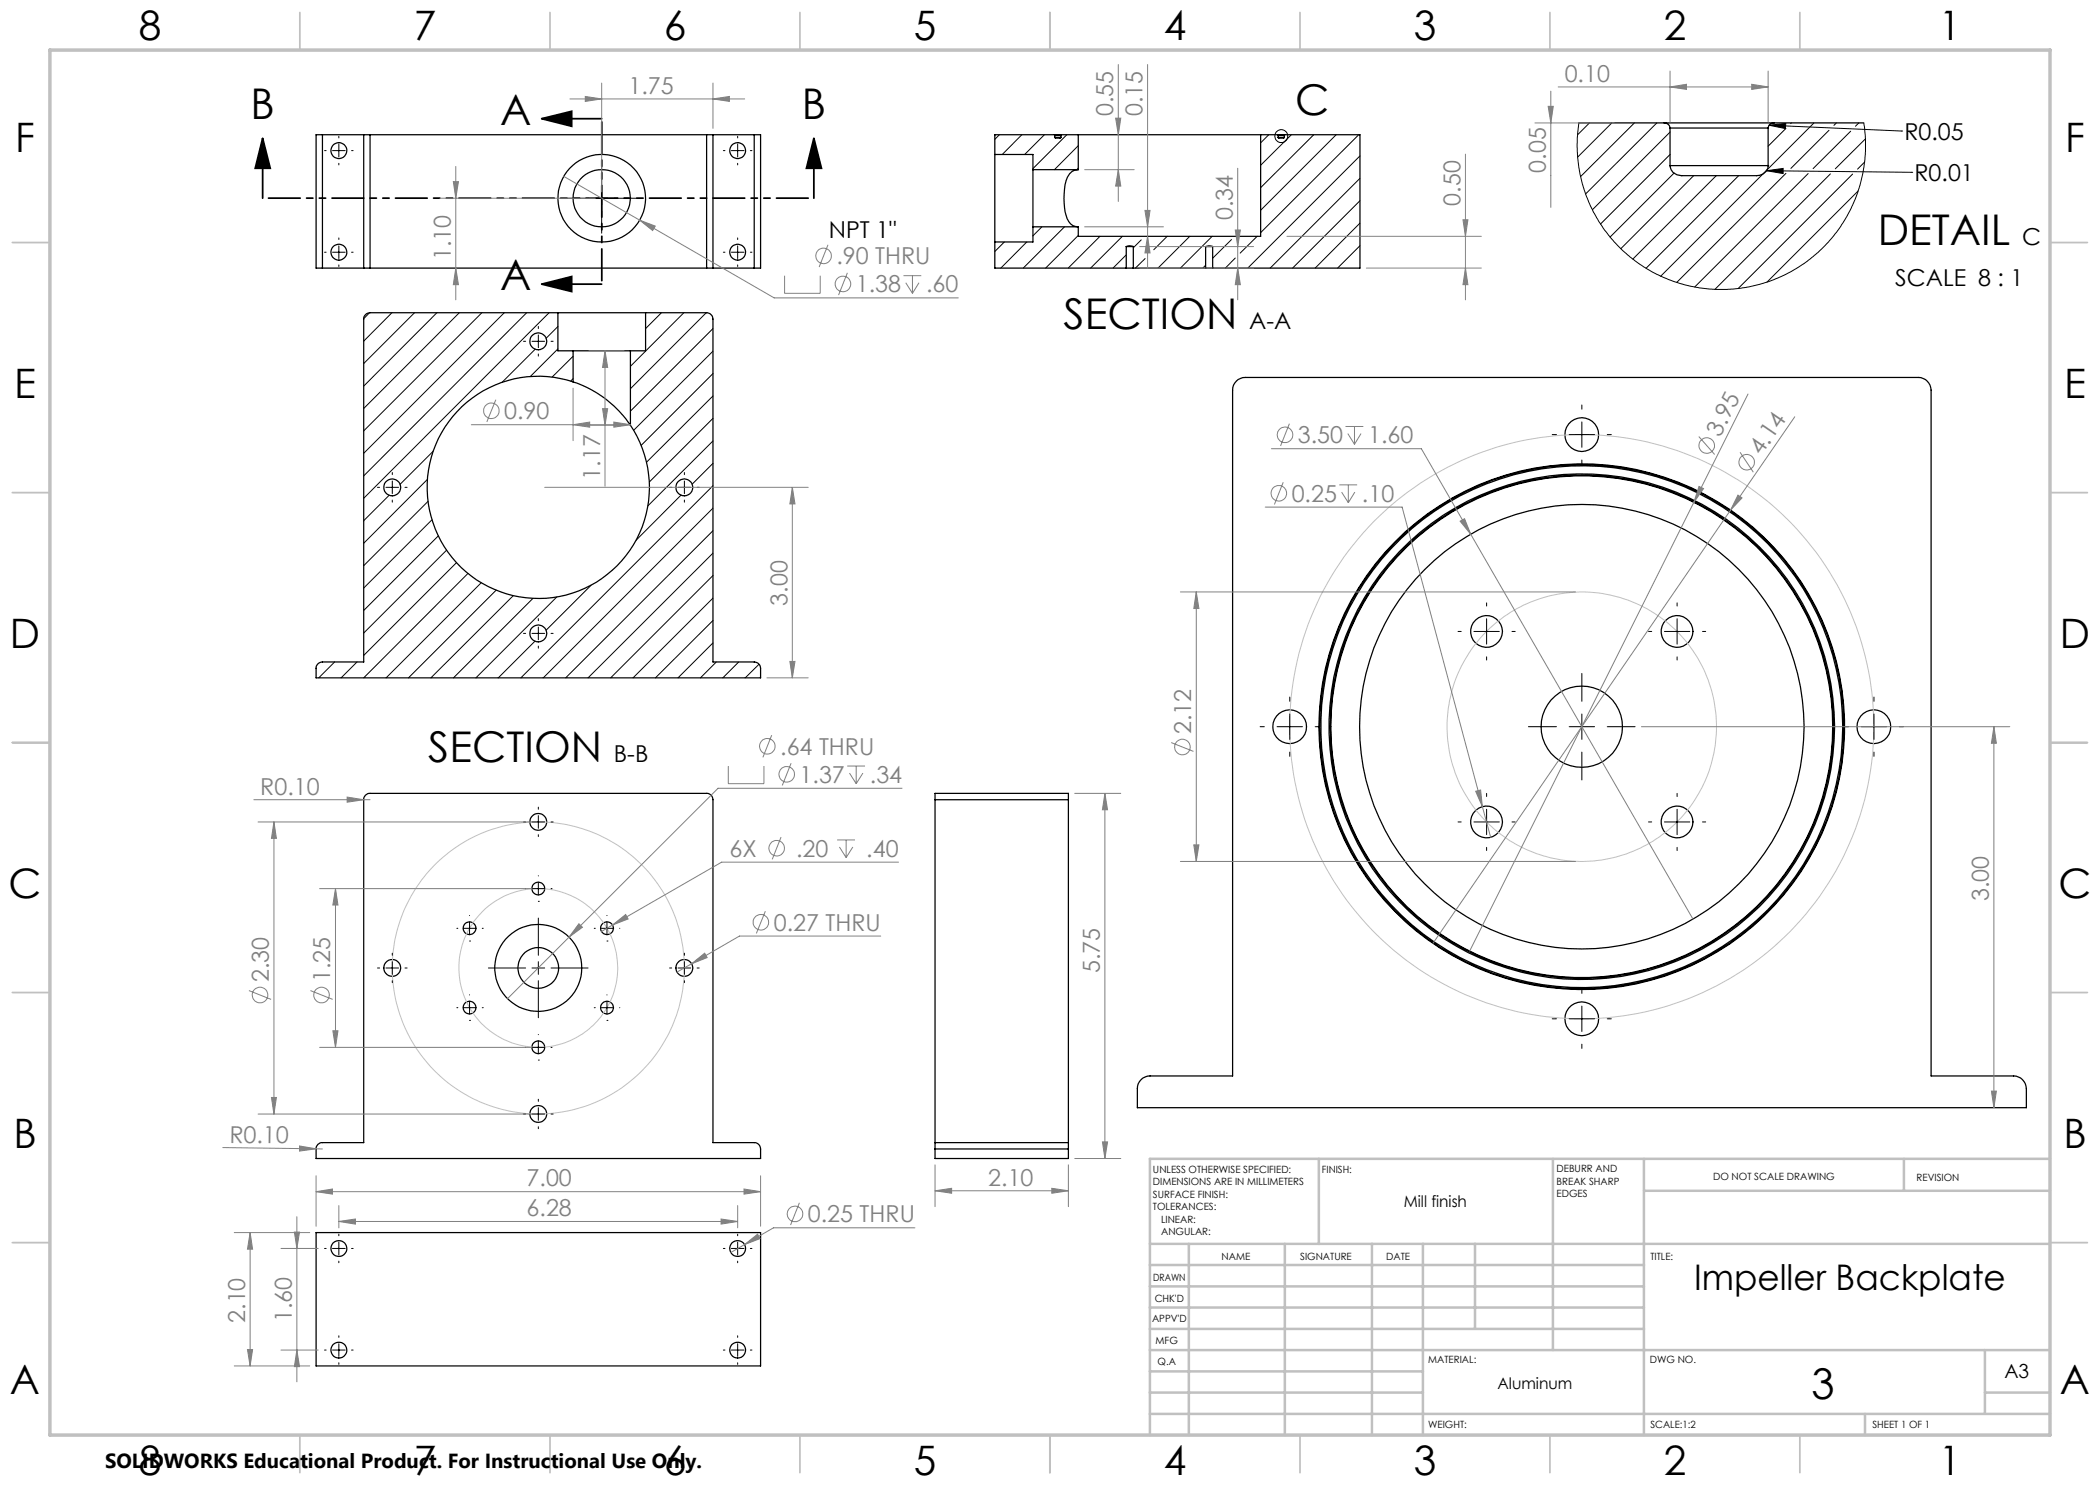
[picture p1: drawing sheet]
<svg xmlns="http://www.w3.org/2000/svg" width="420mm" height="297mm" viewBox="0 0 420 297" stroke-linecap="round" stroke-linejoin="round" font-family="sans-serif">
<g fill="none" stroke="#000" stroke-width=".25">
<path d="M64.5 26.9h-1.3v26.7h1.3M64.5 26.9h8.2M64.5 26.9v26.7M72.7 26.9h1.3M72.7 26.9v26.7M74 26.9v26.7M74 26.9h67.3M141.3 26.9h1.3M141.3 26.9v26.7M142.6 26.9v26.7M142.6 26.9h8.2M150.8 26.9h1.3v26.7h-1.3"/>
<path d="M150.8 26.9v26.7M199 30.9v17.5M199 30.9h7.6v3M206.6 33.9v11.5M206.6 33.9h9.1M210.9 26.9l.1 .1M210.9 26.9h1.4M210.9 26.9h-11.9v4M211 27.5l.1 .1h.9l.2-.1M211 27.5h1.2M211 27h1.2M211 27v.5"/>
<path d="M212.2 27v.5M212.3 26.9l-.1 .1M212.3 26.9h3.4M215.7 33.9a2.5 2.5 0 0 0-2.5 2.2 14.1 14.1 0 0 0 .2 7.6 2.36 2.36 0 0 0 2.3 1.7M215.7 26.9h36.4M215.7 26.9v7M252.1 26.9h3.5M252.1 26.9v20.4h-36.4v-1.9M255.6 26.9v.1M255.6 26.9h1.3M255.6 27.5l.2 .1h.9l.2-.1M255.6 27.5h1.3"/>
<path d="M255.6 27h1.3M255.6 27v.5M256.9 27v.5M256.9 26.9v.1M256.9 26.9h15.1v26.7h-29.5M315.8 24.6h17M332.8 24.6a1.09 1.09 0 0 1 1.2 1M332.8 24.6h22M334 33.1h19.7M334 25.6h19.6M334 25.6v7.5M353.6 25.6v7.5a2.15 2.15 0 0 1-2.3 2h-14.9a2.13 2.13 0 0 1-2.4-2"/>
<path d="M354.8 24.6a1.09 1.09 0 0 0-1.2 1M354.8 24.6h17.9M64.5 53.6h8.2M72.7 53.6h1.3M74 53.6h67.3M141.3 53.6h1.3M142.6 53.6h8.2M199 48.4v5.2h26.2M206.6 45.4h9.1M206.6 45.4v3h-7.6M225.2 49.3l.7-.1 .8 .1M225.2 49.3h1.5"/>
<path d="M225.2 53.6h1.5M225.2 49.3v4.3M226.7 53.6h14.4M226.7 49.3v4.3M241.1 49.3l.7-.1 .7 .1M241.1 49.3h1.4M241.1 53.6h1.4M241.1 49.3v4.3M242.5 49.3v4.3M111.6 62.5h-37.6a1.26 1.26 0 0 0-1.3 1.3v68.6h-8.2a1.26 1.26 0 0 0-1.3 1.3v1.9h88.9v-1.9a1.33 1.33 0 0 0-1.3-1.3h-8.2v-68.6a1.33 1.33 0 0 0-1.3-1.3h-12.2M111.6 62.5h17.5M111.6 62.5v7.7h3"/>
<path d="M114.6 76.4a22.3 22.3 0 0 1 11.5 8.7M114.6 70.2h11.5M114.6 76.4a22.2 22.2 0 0 0-29.2 20.8 22.2 22.2 0 0 0 28.6 21.6 22.2 22.2 0 0 0 12.1-33.7M114.6 70.2v6.2M126.1 70.2v14.9M129.1 62.5v7.7h-3M247.3 76.2a2.71 2.71 0 0 1 1.8-.7h134.6a2.59 2.59 0 0 1 2.5 2.5v137.2h16.5a2.59 2.59 0 0 1 2.6 2.5v3.8h-177.8v-3.8a2.53 2.53 0 0 1 2.5-2.5h16.5v-137.2a2.33 2.33 0 0 1 .8-1.8zM73.1 159l.7-.3h67.5a1.26 1.26 0 0 1 1.3 1.2v68.6h8.2a1.26 1.26 0 0 1 1.3 1.3v1.9h-88.9v-1.9a1.21 1.21 0 0 1 1.3-1.3h8.2v-68.8zM187 159.9v-1.2h26.7v1.2M187 159.9v68.6M187 159.9h26.7M213.7 159.9v68.6"/>
<path d="M187 228.5v1.3M187 229.8v1.9h26.7v-1.9M187 228.5h26.7M187 229.8h26.7M213.7 228.5v1.3M63.2 246.5h88.9v26.7h-88.9z"/>
<circle cx="67.8" cy="30.1" r="1.58"/>
<circle cx="120.3" cy="39.6" r="8.8"/>
<circle cx="120.3" cy="39.6" r="5.7"/>
<circle cx="147.5" cy="30.1" r="1.58"/>
<circle cx="67.8" cy="50.4" r="1.59"/>
<circle cx="147.5" cy="50.4" r="1.59"/>
<circle cx="107.6" cy="68.3" r="1.7"/>
<circle cx="78.4" cy="97.5" r="1.7"/>
<circle cx="136.9" cy="97.5" r="1.7"/>
<circle cx="316.4" cy="86.9" r="3.4"/>
<circle cx="107.6" cy="126.7" r="1.7"/>
<circle cx="297.3" cy="126.3" r="3.2"/>
<circle cx="335.4" cy="126.3" r="3.2"/>
<circle cx="257.9" cy="145.3" r="3.4"/>
<circle cx="316.3" cy="145.3" r="52.6"/>
<circle cx="316.3" cy="145.3" r="50.2"/>
<circle cx="316.3" cy="145.4" r="52.4"/>
<circle cx="316.4" cy="145.3" r="52.2"/>
<circle cx="316.4" cy="145.3" r="8.1"/>
<circle cx="316.4" cy="145.3" r="50.3"/>
<circle cx="316.4" cy="145.3" r="50.6"/>
<circle cx="316.4" cy="145.3" r="44.5"/>
<circle cx="374.8" cy="145.3" r="3.4"/>
<circle cx="107.7" cy="164.4" r="1.68"/>
<circle cx="107.7" cy="177.7" r="1.28"/>
<circle cx="297.3" cy="164.4" r="3.2"/>
<circle cx="335.4" cy="164.4" r="3.2"/>
<circle cx="78.4" cy="193.6" r="1.68"/>
<circle cx="93.9" cy="185.6" r="1.28"/>
<circle cx="107.6" cy="193.6" r="8.7"/>
<circle cx="107.7" cy="193.6" r="4.1"/>
<circle cx="121.4" cy="185.6" r="1.29"/>
<circle cx="136.9" cy="193.6" r="1.68"/>
<circle cx="93.9" cy="201.5" r="1.28"/>
<circle cx="107.7" cy="209.5" r="1.28"/>
<circle cx="121.4" cy="201.5" r="1.29"/>
<circle cx="316.4" cy="203.8" r="3.4"/>
<circle cx="107.7" cy="222.8" r="1.68"/>
<circle cx="67.8" cy="249.7" r="1.58"/>
<circle cx="147.5" cy="249.7" r="1.58"/>
<circle cx="67.8" cy="270" r="1.58"/>
<circle cx="147.5" cy="270" r="1.58"/>
</g>
<g fill="none" stroke="#000" stroke-width=".2">
<path d="M64.9 30.1h.3M66.5 30.1h2.5M67.8 27.3v.3M67.8 28.9v2.5M67.8 32.7v.3M70.3 30.1h.3M113.3 39.6h4.5M119.1 39.6h2.5M120.3 32.7v4.4M120.3 38.4v2.5M122.9 39.6h4.5M144.7 30.1h.3"/>
<path d="M146.3 30.1h2.5M147.5 27.3v.3M147.5 28.9v2.5M147.5 32.7v.3M150.1 30.1h.3M199.9 26.9l-.9 1M204.4 26.9l-4 4M208.9 26.9l-4 4M213.4 26.9l-6.8 6.8M215.7 29.1l-4.8 4.8M215.7 33.6l-.3 .3M253.8 26.9l-1.7 1.7"/>
<path d="M258.3 26.9l-6.2 6.2M262.7 26.9l-10.6 10.6M267.2 26.9l-15.1 15.1M271.7 26.9l-19.6 19.6M272 31.2l-22.4 22.4M272 35.7l-18 17.9M315.8 24.6l-.3 2.9v2.8l.3 3.2 .7 3.3 .8 2.6 1.4 3.1 1.1 1.8 1.9 2.7 1.7 2 2.6 2.4 2.8 2 2.5 1.5 2.3 .9 3.2 1.1 3 .7 3.2 .3 3.6-.1 3.1-.4 3-.7 3-1.1 2.7-1.4 3.1-2 2.1-1.7 2.1-2.1 2.5-3.1 1.2-2.1 1.6-3.3 1-2.9 .8-3.5 .3-2.6v-3.1l-.4-3.2M317.9 24.6l-2.4 2.3M322.4 24.6l-6.9 6.8M326.9 24.6l-10.8 10.7M331.4 24.6l-14.3 14.2M334 26.4l-15.5 15.5"/>
<path d="M334 30.9l-13.9 13.9M334.8 34.6l-12.8 12.8M338.7 35.1l-14.5 14.6M343.3 35.1l-16.7 16.7M347.7 35.1l-18.5 18.6M353.3 34.1l3.3-.4v1zM353.3 34.1l29 .4M353.8 25l3.4-.3-.1 1zM353.8 25l26.5 1.2M357.2 25.7l-3.6 3.5M357.2 34.7l-21.8 21.8M358.3 24.6l-.2 .1"/>
<path d="M361.6 34.7l-22.7 22.7M362.8 24.6l-30.7 30.6M365.8 26.1l-7.6 7.6M366.1 34.8l-23.1 23.1M367.3 24.6l-.5 .5M370.1 26.2l-7.5 7.5M370.5 34.8l-22.9 22.9M371.6 38.2l-18.2 18.2M371.8 24.6l-.7 .7M372.9 32.4l-1.4 1.4M373.1 27.8l-6 6M380.3 26.2h.1"/>
<path d="M382.3 34.5h.1M64.9 50.4h.3M66.5 50.4h2.5M67.8 47.6v.3M67.8 49.2v2.5M67.8 53v.3M70.3 50.4h.3M120.3 42.2v4.4M144.7 50.4h.3M146.3 50.4h2.5M147.5 47.6v.3M147.5 49.2v2.5"/>
<path d="M147.5 53v.3M150.1 50.4h.3M200.9 48.4l-1.9 1.9M205.4 48.4l-5.2 5.2M208.4 45.4l-1.8 1.8M212.9 45.4l-8.3 8.2M215.7 47.1l-6.6 6.5M220 47.3l-6.4 6.3M224.5 47.3l-6.4 6.3M225.2 51l-2.6 2.6M228.2 48l-1.5 1.6M229 51.7l-1.9 1.9"/>
<path d="M233.4 47.3l-2.6 2.6M237.9 47.3l-6.3 6.3M241.1 53.1l-.5 .5M242.4 47.3l-6.3 6.3M246.3 47.9l-3.8 3.7M247.1 51.6l-2 2M251.4 47.3l-3.4 3.3M272 40.1l-13.5 13.5M272 44.6l-9 9M272 49.1l-4.5 4.5M73.9 62.5l-1.2 1.2M78.4 62.5l-5.7 5.7"/>
<path d="M82.9 62.5l-10.2 10.2M87.4 62.5l-14.7 14.7M91.9 62.5l-19.2 19.2M96.4 62.5l-23.7 23.7M100.9 62.5l-28.2 28.2M104.7 68.3h.4M105.3 62.5l-32.6 32.7M106.4 68.3h2.5M107 69.8l-6.6 6.7M107.7 65.3v.4M107.7 67v2.5M107.7 70.8v.4"/>
<path d="M109.8 62.5l-37.1 37.2M110.2 68.3h.4M111.6 65.3l-2.4 2.4M111.6 69.8l-5.6 5.5M114.6 71.3l-4.2 4.1M114.6 75.7l-.5 .5M132.3 62.5l-3.2 3.2M136.8 62.5l-10.7 10.8M141.3 62.5l-15.2 15.2M142.6 65.7l-16.5 16.5M142.6 70.2l-15.9 15.9M142.6 74.7l-14.4 14.4"/>
<path d="M142.6 79.2l-13.3 13.3M75.5 97.5h.4M77.2 97.5h2.5M77.8 99.1l-5.1 5M78.5 94.5v.4M78.5 96.2v2.5M81 97.5h.4M85.5 95.9l-12.8 12.8M86.6 90.2l-6.6 6.7M133.9 97.5h.4M135.6 97.5h2.5M136.2 99l-9 9.1"/>
<path d="M136.9 94.5v.4M136.9 96.2v2.5M139.4 97.5h.4M142.6 83.7l-12.7 12.7M142.6 88.2l-13 13M142.6 92.7l-4.2 4.1M142.6 97.2l-38.4 38.4M310.4 86.9h.9M313.8 86.9h5.1M316.4 81v.8M316.4 84.4v5.1M316.4 92v.8"/>
<path d="M321.5 86.9h.8M78.5 100v.4M85.6 100.3l-12.9 12.8M86.4 104l-13.7 13.6M87.7 107.2l-15 14.9M89.3 110l-16.6 16.6M91.3 112.5l-18.6 18.6M93.6 114.7l-20.9 20.9M96.2 116.6l-19 19M99.2 118l-17.5 17.6M102.7 119.1l-16.5 16.5M106.6 119.7l-15.9 15.9"/>
<path d="M111.4 119.4l-16.2 16.2M118.2 117l-9 9M136.9 100v.4M142.6 101.6l-33.9 34M142.6 106.1l-29.5 29.5M142.6 110.6l-25 25M142.6 115.1l-20.5 20.5M142.6 119.6l-16 16M66.9 132.4l-3.2 3.2M71.4 132.4l-3.2 3.2M104.7 126.7h.4M106.4 126.7h2.5"/>
<path d="M107 128.2l-7.3 7.4M107.7 123.7v.4M107.7 125.4v2.5M107.7 129.2v.4M110.2 126.7h.4M142.6 124.1l-11.5 11.5M142.6 128.6l-7 7M143.3 132.4l-3.2 3.2M147.7 132.4l-3.1 3.2M151.8 132.9l-2.8 2.7M258 139.4v.9M291.6 126.3h.6"/>
<path d="M294.8 126.3h5.1M297.3 120.6v.6M297.3 123.8v5M297.3 131.4v.6M302.4 126.3h.6M316.4 134.7v5.6M329.7 126.3h.6M332.9 126.3h5.1M335.4 120.6v.6M335.4 123.8v5M335.4 131.4v.6M340.5 126.3h.6"/>
<path d="M374.8 139.4v.9M252 145.3h.9M255.4 145.3h5.1M258 142.8v5.1M258 150.4v.9M263 145.3h.8M297.3 158.7v.6M305.7 145.3h5.6M313.8 145.3h5.1M316.4 142.8v5.1M316.4 150.4v5.6M321.5 145.3h5.5"/>
<path d="M335.4 158.7v.6M368.9 145.3h.8M372.3 145.3h5M374.8 142.8v5.1M374.8 150.4v.9M379.9 145.3h.8M104.7 164.4h.4M105.1 177.7h.1M106.4 164.4h2.5M106.4 177.7h2.5M107.7 161.4v.5M107.7 163.1v2.6"/>
<path d="M107.7 166.9v.4M107.7 175.2h.1M107.7 176.5v2.5M110.2 177.7h.1M110.2 164.4h.4M291.6 164.4h.6M294.8 164.4h5.1M297.3 161.9v5M297.3 169.5v.6M302.4 164.4h.6M329.7 164.4h.6M332.9 164.4h5.1"/>
<path d="M335.4 161.9v5M335.4 169.5v.6M340.5 164.4h.6M75.5 193.6h.4M77.2 193.6h2.5M78.5 190.6v.5M78.5 192.3v2.6M78.5 196.1v.4M81 193.6h.4M91.4 185.7h.1M92.6 185.7h2.6M93.9 188.2h.1"/>
<path d="M93.9 183.1h.1M93.9 184.4v2.5M93.9 199h.1M96.4 185.7h.1M97.7 193.6h7.4M106.4 193.6h2.5M107.7 180.3h.1M107.7 183.6v7.5M107.7 192.3v2.6M107.7 196.1v7.4M110.2 193.6h7.4M118.9 185.7h.1"/>
<path d="M120.1 185.7h2.6M121.4 188.2h.1M121.4 183.1h.1M121.4 184.4v2.5M121.4 199h.1M123.9 185.7h.1M133.9 193.6h.4M135.6 193.6h2.5M136.9 190.6v.5M136.9 192.3v2.6M136.9 196.1v.4M139.4 193.6h.4"/>
<path d="M316.4 197.8v.9M91.4 201.5h.1M92.6 201.5h2.6M93.9 204.1h.1M93.9 200.3v2.5M96.4 201.5h.1M105.1 209.5h.1M106.4 209.5h2.5M107.7 212h.1M107.7 206.9h.1M107.7 208.2v2.5M107.7 219.8v.5"/>
<path d="M110.2 209.5h.1M118.9 201.5h.1M120.1 201.5h2.6M121.4 204.1h.1M121.4 200.3v2.5M123.9 201.5h.1M310.4 203.8h.9M313.8 203.8h5.1M316.4 201.2v5.1M316.4 208.8v.9M321.5 203.8h.8M104.7 222.8h.4"/>
<path d="M106.4 222.8h2.5M107.7 221.5v2.6M107.7 225.4v.3M110.2 222.8h.4M64.9 249.7h.3M66.5 249.7h2.5M67.8 246.8v.4M67.8 248.4v2.6M67.8 252.2v.4M70.3 249.7h.3M144.7 249.7h.3M146.3 249.7h2.5"/>
<path d="M147.5 246.8v.4M147.5 248.4v2.6M147.5 252.2v.4M150.1 249.7h.3M64.9 270h.3M66.5 270h2.5M67.8 267.2v.3M67.8 268.7v2.6M67.8 272.6v.3M70.3 270h.3M144.7 270h.3M146.3 270h2.5"/>
<path d="M147.5 267.2v.3M147.5 268.7v2.6M147.5 272.6v.3M150.1 270h.3"/>
<circle cx="256.3" cy="27.2" r="1.3"/>
</g>
<g fill="none" stroke="#808080" stroke-width=".2">
<path d="M114 19.8h34.9M117.1 19.3l3.2 .5-3.2 .5zM120.3 16.6v21.8M142.6 19.8l3.3-.5v1zM142.6 16.6v9.1M223.7 12.9v27.4M229.5 12.9v40.7M310.2 18.2v23.3M311.6 17.4h42M334 17.4l3.3-.5v1zM334 14.2v10.1M350.3 16.9l3.3 .5-3.3 .5z"/>
<path d="M353.6 14.2v10.1M88 39.6h31.1M90.7 36.3h1l-.5 3.3zM91.2 33.3v26.7M112.7 35.3l42.1 24.3h36.9M216.9 33.9h9.9M223.1 23.6h1.1l-.5 3.3zM223.7 33.9l.5 3.3h-1.1zM247.5 33.7v26.3M293.1 30.8v29.2M307 24.6h15.8M309.6 21.3h1.1l-.5 3.3z"/>
<path d="M91.2 53.6l.5 3.3h-1zM127.9 44l3.2 1.2-.6 .9zM156.9 55.1v3.6h7.1v-3.6M165.6 49l-1.8 4.4M169.5 54.6l-1.8 4.4M180.7 55.1h3.6M181.2 56.5l1.3 2.2M182.5 55.1v3.6M183.8 56.5l-1.3 2.2M216.9 45.4h15.8M227.9 49.3h22.8M227.9 53.6h22.8"/>
<path d="M229 42.1h1l-.5 3.3zM229.5 47.3l.5 3.3h-1zM247.1 46h1l-.6 3.3zM247.5 53.6l.6 3.3h-1zM257.4 47.3h38.9M273.3 53.6h23M292.6 44h1l-.5 3.3zM293.1 53.6l.5 3.3h-1zM99.2 79.9l-1.8 4.5M114.6 77.6v10.5M117.8 70.2h7M121 70.2v27.1"/>
<path d="M121 70.2l.5 3.3h-1zM349.6 78.8l-10.8 21.7M94.3 84.9h31.8M108.9 97.5h52.7M114.6 84.9l3.3-.5v1zM117.8 85.1h7M120.5 81.7h1l-.5 3.4zM122.8 84.4l3.3 .5-3.3 .5zM158.5 97.5v38.1M158.5 97.5l.5 3.3h-1zM254.3 89.7h30l9.8 17.2M256.6 96.4l-1.7 4.5"/>
<path d="M257.9 84.7l-1.8 4.5M267.9 97h3.5M268.3 98.4l1.4 2.1M269.1 85.3h3.6M269.6 86.7l1.3 2.2M269.7 97v3.5M270.9 85.3v3.6M271 98.4l-1.3 2.1M272.2 86.7l-1.3 2.2M339.8 87.3l3.1 3.6M339.8 97.3l.9 .4-1.9 2.8zM347.6 99l.8 .6-2.3 2.4z"/>
<path d="M348 90.4l2.7 4M359 83.4l-12.9 18.6M236.1 118.4h79M239.3 118.4l.5 3.3h-1zM239.3 118.4v53.9M253 101.4h27.4l17.7 66.1M292 104.2l.9-.5 1.2 3.2zM294.1 106.9l44.5 76.9M338.8 100.5l-44.9 89.7M346.1 102l-59.5 86.7M153.4 135.6h8.2M158 132.3h1l-.5 3.3z"/>
<path d="M50.8 159.9h23.2M69.4 159.4l3.3 .5-3.3 .5zM145.7 153.2v3.5h7.1v-3.5M154.3 147l-1.7 4.5M158.2 152.6l-1.7 4.5M169.4 153.2h3.6M169.9 154.6l1.3 2.1M171.2 153.2v3.5M172.6 154.6l-1.4 2.1M180.4 157.7h-36.8l-42.1 42M214.9 158.7h9.3M221 158.7v73"/>
<path d="M221 158.7l.5 3.3h-1zM234.2 148.5l4.5 1.8M295.1 158.3l1-.3 .4 3.3zM328.3 145.3h73.7M398.8 145.3l.5 3.4h-1zM398.8 145.3v76.2M51.6 164.4h54.8M54.8 164.4l.5 3.3h-1zM54.8 164.4v58.4M63.9 177.7h42.5M67.1 177.7l.5 3.3h-1zM67.1 177.7v31.8"/>
<path d="M156.2 167.4l-1.8 4.5M167.4 168h3.6M167.9 169.4l1.3 2.1M169.2 168v3.5M170.6 169.4l-1.4 2.1M179.7 172.4h-35.4l-21.8 12.6M236.1 172.3h79M238.8 169h1l-.5 3.3zM49.8 198.1l4.4 1.8M62.1 198.1l4.4 1.8M115.8 184.7l.7 .8-2.7 1.9zM122.5 185l2.6-2.1 .5 .9z"/>
<path d="M122.5 185l-2.2 1.3M138.3 192.8l2.6-2.2 .5 .9zM138.3 192.8l-2.9 1.6M153.1 182.2l-1.8 4.5M176.1 187.2h-28.2l-9.6 5.6M54.3 219.5h1l-.5 3.3zM63.9 209.5h42.5M66.6 206.2h1l-.5 3.3zM398.3 218.2h1l-.5 3.3zM44.6 229.5l18.6 .3M51.6 222.8h54.8M59.9 229.2l3.3 .6-3.3 .4z"/>
<path d="M63.2 238.3l3.3-.5v1zM63.2 235.2v10M63.2 238.3h88.9M63.2 229.8h1.3M148.8 237.8l3.3 .5-3.3 .5zM152.1 235.2v10M187 238.2l3.3-.5v1zM187 233v8.3M187 238.2h26.7M210.4 237.7l3.3 .5-3.3 .5zM213.7 233v8.3M214.9 231.7h9.3"/>
<path d="M220.5 228.4h1l-.5 3.3zM46.8 246.5h15.1M50 246.5l.5 3.3h-1zM50 246.5v26.7M56.2 249.7h7.4M58.9 246.4h1l-.5 3.3zM59.4 243.3v33.1M67.8 244.3l3.3-.5v1zM67.8 241.1v4.5M67.8 244.3h79.7M144.2 243.8l3.3 .5-3.3 .5zM147.5 241.1v4.5"/>
<path d="M148.9 248.9l2.6-2.1 .5 .9zM148.9 248.9l-2.7 1.6M159.9 240.6l-1.8 4.4M183 245.6h-28.3l-5.8 3.3M46.8 273.2h15.1M49.5 269.9h1l-.5 3.3zM56.2 270h7.4M59.4 270l.5 3.3h-1z"/>
<circle cx="164.7" cy="51.2" r="1.55"/>
<circle cx="168.6" cy="56.8" r="1.55"/>
<circle cx="98.3" cy="82.1" r="1.55"/>
<circle cx="255.8" cy="98.7" r="1.55"/>
<circle cx="257" cy="87" r="1.56"/>
<circle cx="341.4" cy="89.1" r="1.56"/>
<circle cx="349.3" cy="92.4" r="1.55"/>
<circle cx="153.5" cy="149.3" r="1.55"/>
<circle cx="157.3" cy="154.9" r="1.55"/>
<circle cx="236.5" cy="149.4" r="1.56"/>
<circle cx="155.3" cy="169.6" r="1.55"/>
<circle cx="52" cy="199" r="1.56"/>
<circle cx="64.3" cy="199" r="1.55"/>
<circle cx="152.2" cy="184.5" r="1.55"/>
<circle cx="159" cy="242.8" r="1.56"/>
</g>
<path d="M52.5 27.7l1.5 6h-3zM52.5 27.7v11.9M108.3 23.7l6-1.4v3zM108.3 23.7h12M162.8 27.7l1.5 6h-3zM162.8 27.7v11.9M108.3 56.8l6-1.5v3zM108.3 56.8h12" fill="none" stroke="#000" stroke-width=".35"/>
<g fill="none" stroke="#c0c0c0" stroke-width=".2">
<circle cx="316.3" cy="145.4" r="58.4"/>
<circle cx="316.4" cy="145.4" r="26.9"/>
<circle cx="107.7" cy="193.6" r="29.2"/>
<circle cx="107.7" cy="193.6" r="15.9"/>
</g>
<path d="M120.4 23.7v33.1" fill="none" stroke="#000" stroke-width=".35" stroke-dasharray="6.3 1.3 1.3 1.3 1.3 1.3" stroke-dashoffset="-.7"/>
<path d="M162.8 39.6h-110.2" fill="none" stroke="#000" stroke-width=".35" stroke-dasharray="6.3 1.3 1.3 1.3 1.3 1.3" stroke-dashoffset="-1.1"/>
<g fill="none" stroke="#c0c0c0" stroke-width=".35">
<path d="M60 2.5v7.5M110 2.5v7.5M160 2.5v7.5M210 2.5v7.5M260 2.5v7.5M310 2.5v7.5M360 2.5v7.5M2.5 48.5h7.5M410 48.5h7.5M2.5 98.5h7.5M410 98.5h7.5M2.5 148.5h7.5"/>
<path d="M410 148.5h7.5M2.5 198.5h7.5M410 198.5h7.5M2.5 248.5h7.5M410 248.5h7.5M60 287v7.5M110 287v7.5M160 287v7.5M210 287v7.5M260 287v7.5M310 287v7.5M360 287v7.5"/>
</g>
<g fill="none" stroke="#c0c0c0" stroke-width=".5">
<path d="M263.8 231.8v17M310.6 231.8v38.2M328.8 231.8v55.2M328.8 238.2h81.2M380.8 231.8v6.4M410 231.8h-180v55.2M230 248.8h180M230 257.3h98.8M230 253h98.8M237.8 248.8v38.2M257 248.8v38.2M274.4 248.8v38.2"/>
<path d="M284.6 248.8v38.2M295 248.8v17M230 265.8h98.8M230 261.5h98.8M230 278.5h54.6M230 274.3h54.6M230 270h180M397 278.5h13M397 270v12.8M230 282.8h180M373 282.8v4.2"/>
</g>
<path d="M10 10h400v277h-400z" fill="none" stroke="#c0c0c0" stroke-width=".7"/>
<g fill="#000">
<path d="M108.3 23.7l6-1.4v3zM108.3 56.8l6-1.5v3z"/>
<path d="M162.8 27.7l1.5 6h-3zM52.5 27.7l1.5 6h-3z"/>
<path d="M353.3 34.1l3.3-.4v1zM353.8 25l3.4-.3-.1 1z"/>
</g>
<g fill="#808080">
<path d="M59.9 229.2l3.3 .6-3.3 .4z"/>
<path d="M69.4 159.4l3.3 .5-3.3 .5z"/>
<path d="M347.6 99l.8 .6-2.3 2.4z"/>
<path d="M339.8 97.3l.9 .4-1.9 2.8z"/>
<path d="M309.6 21.3h1.1l-.5 3.3z"/>
<path d="M66.6 206.2h1l-.5 3.3zM67.1 177.7l.5 3.3h-1zM54.3 219.5h1l-.5 3.3zM54.8 164.4l.5 3.3h-1zM238.8 169h1l-.5 3.3zM239.3 118.4l.5 3.3h-1z"/>
<path d="M210.4 237.7l3.3 .5-3.3 .5zM187 238.2l3.3-.5v1z"/>
<path d="M122.5 185l3.1-1.2-.5-.9zM138.3 192.8l3.1-1.3-.5-.9zM115.8 184.7l-2 2.7 2.7-1.9zM148.9 248.9l3.1-1.2-.5-.9zM67.8 244.3l3.3-.5v1zM144.2 243.8l3.3 .5-3.3 .5zM63.2 238.3l3.3-.5v1zM148.8 237.8l3.3 .5-3.3 .5zM127.9 44l2.6 2.1 .6-.9zM117.1 19.3l3.2 .5-3.2 .5zM142.6 19.8l3.3-.5v1zM292 104.2l2.1 2.7-1.2-3.2zM295.1 158.3l1.4 3-.4-3.3z"/>
<path d="M334 17.4l3.3-.5v1zM350.3 16.9l3.3 .5-3.3 .5z"/>
<path d="M114.6 84.9l3.3-.5v1zM122.8 84.4l3.3 .5-3.3 .5z"/>
<path d="M49.5 269.9h1l-.5 3.3zM50 246.5l.5 3.3h-1z"/>
<path d="M221 158.7l.5 3.3h-1zM220.5 228.4h1l-.5 3.3z"/>
<path d="M58.9 246.4h1l-.5 3.3zM59.4 270l.5 3.3h-1zM90.7 36.3h1l-.5 3.3zM91.2 53.6l.5 3.3h-1zM398.8 145.3l.5 3.4h-1zM398.3 218.2h1l-.5 3.3zM158.5 97.5l.5 3.3h-1zM158 132.3h1l-.5 3.3z"/>
<path d="M247.1 46h1l-.6 3.3zM247.5 53.6l.6 3.3h-1zM292.6 44h1l-.5 3.3zM293.1 53.6l.5 3.3h-1zM223.1 23.6h1.1l-.5 3.3zM223.7 33.9l.5 3.3h-1.1zM121 70.2l.5 3.3h-1zM120.5 81.7h1l-.5 3.4z"/>
<path d="M229 42.1h1l-.5 3.3zM229.5 47.3l.5 3.3h-1z"/>
</g>
<g font-size="8.5">
<text x="50.1" y="23.8">B</text>
<text x="160.3" y="23.8">B</text>
<text x="259" y="23.1">C</text>
<text x="100.1" y="24.9">A</text>
<text x="375.5" y="49.1">DETAIL</text>
<text x="100.1" y="58">A</text>
<text x="212.7" y="65.8">SECTION</text>
<text x="85.7" y="152.4">SECTION</text>
<text x="362.3" y="279.7">3</text>
</g>
<g font-size="8.1">
<text x="27.8" y="8">8</text>
<text x="82.8" y="8">7</text>
<text x="132.8" y="8">6</text>
<text x="182.8" y="8">5</text>
<text x="232.8" y="8">4</text>
<text x="282.8" y="8">3</text>
<text x="332.8" y="8">2</text>
<text x="387.8" y="8">1</text>
<text x="3" y="30.4">F</text>
<text x="413" y="30.4">F</text>
<text x="2.8" y="79.6">E</text>
<text x="412.8" y="79.6">E</text>
<text x="2" y="129.6">D</text>
<text x="412" y="129.6">D</text>
<text x="1.7" y="179.6">C</text>
<text x="411.7" y="179.6">C</text>
<text x="2.7" y="229.6">B</text>
<text x="412.7" y="229.6">B</text>
<text x="2" y="278.9">A</text>
<text x="412" y="278.9">A</text>
<text x="27.8" y="295">8</text>
<text x="82.8" y="295">7</text>
<text x="132.8" y="295">6</text>
<text x="182.8" y="295">5</text>
<text x="232.8" y="295">4</text>
<text x="282.8" y="295">3</text>
<text x="332.8" y="295">2</text>
<text x="387.8" y="295">1</text>
</g>
<text font-size="7.1" x="338.8" y="258">Impeller Backplate</text>
<g font-size="4.7" fill="#808080">
<text x="312.9" y="16.3">0.10</text>
<text x="125.7" y="18.8">1.75</text>
<text x="222.7" y="23.2" transform="rotate(-90 222.7 23.2)">0.55</text>
<text x="228.5" y="23.2" transform="rotate(-90 228.5 23.2)">0.15</text>
<text x="309.2" y="34.5" transform="rotate(-90 309.2 34.5)">0.05</text>
<text x="292.1" y="41.2" transform="rotate(-90 292.1 41.2)">0.50</text>
<text x="246.6" y="44" transform="rotate(-90 246.6 44)">0.34</text>
<text x="90.2" y="52.1" transform="rotate(-90 90.2 52.1)">1.10</text>
<text x="167.3" y="52.9">.90 THRU</text>
<text x="171.2" y="58.5">1.38</text>
<text x="185.2" y="58.5">.60</text>
<text x="100.9" y="83.8">0.90</text>
<text x="259.6" y="88.7">3.50</text>
<text x="273.6" y="88.7">1.60</text>
<text x="344" y="87.6" transform="rotate(-63 344 87.6)">3.95</text>
<text x="120" y="96" transform="rotate(-90 120 96)">1.17</text>
<text x="352.2" y="91.3" transform="rotate(-56 352.2 91.3)">4.14</text>
<text x="258.3" y="100.4">0.25</text>
<text x="272.4" y="100.4">.10</text>
<text x="157.5" y="121.2" transform="rotate(-90 157.5 121.2)">3.00</text>
<text x="238.2" y="146.8" transform="rotate(-90 238.2 146.8)">2.12</text>
<text x="156.1" y="150.9">.64 THRU</text>
<text x="52.1" y="158.9">R0.10</text>
<text x="159.9" y="156.6">1.37</text>
<text x="174" y="156.6">.34</text>
<text x="145.9" y="171.3">6X</text>
<text x="159.2" y="171.3">.20</text>
<text x="173.3" y="171.3">.40</text>
<text x="397.8" y="180.3" transform="rotate(-90 397.8 180.3)">3.00</text>
<text x="154.8" y="186.1">0.27 THRU</text>
<text x="53.7" y="196.4" transform="rotate(-90 53.7 196.4)">2.30</text>
<text x="66" y="196.4" transform="rotate(-90 66 196.4)">1.25</text>
<text x="220" y="194.6" transform="rotate(-90 220 194.6)">5.75</text>
<text x="45.9" y="228.5" transform="rotate(1 45.9 228.5)">R0.10</text>
<text x="105.3" y="237.3">7.00</text>
<text x="197.7" y="237.1">2.10</text>
<text x="105.3" y="243.3">6.28</text>
<text x="161.6" y="244.5">0.25 THRU</text>
<text x="49" y="264.6" transform="rotate(-90 49 264.6)">2.10</text>
<text x="58.4" y="264.5" transform="rotate(-90 58.4 264.5)">1.60</text>
</g>
<g font-size="4.7">
<text x="380.9" y="27.9">R0.05</text>
<text x="382.9" y="36.2">R0.01</text>
<text x="165.8" y="47.6">NPT 1&quot;</text>
<text x="404.4" y="49.1">C</text>
<text x="379.1" y="57.3">SCALE 8 : 1</text>
<text x="249.8" y="65.8">A-A</text>
<text x="122.8" y="152.4">B-B</text>
</g>
<text font-size="4.1" x="21" y="293.7">SOLIDWORKS Educational Product. For Instructional Use Only.</text>
<text font-size="3.9" x="400.9" y="275.5">A3</text>
<g font-size="3.2">
<text x="280.7" y="241.4">Mill finish</text>
<text x="299.5" y="277.9">Aluminum</text>
</g>
<g font-size="2">
<text x="230.6" y="234.6">UNLESS OTHERWISE SPECIFIED:</text>
<text x="230.6" y="237.1">DIMENSIONS ARE IN MILLIMETERS</text>
<text x="230.6" y="239.6">SURFACE FINISH:</text>
<text x="264.4" y="234.6">FINISH:</text>
<text x="311.3" y="234.5">DEBURR AND</text>
<text x="311.3" y="237">BREAK SHARP</text>
<text x="311.3" y="239.5">EDGES</text>
<text x="342.6" y="236">DO NOT SCALE DRAWING</text>
<text x="383.3" y="236.2">REVISION</text>
<text x="230.6" y="242.1">TOLERANCES:</text>
<text x="232.2" y="244.6">LINEAR:</text>
<text x="232.2" y="247.1">ANGULAR:</text>
<text x="244.3" y="252">NAME</text>
<text x="260" y="251.9">SIGNATURE</text>
<text x="277.2" y="251.9">DATE</text>
<text x="330.1" y="251.9">TITLE:</text>
<text x="230.6" y="256.1">DRAWN</text>
<text x="230.9" y="260.3">CHK'D</text>
<text x="230.4" y="264.4">APPV'D</text>
<text x="231.1" y="268.8">MFG</text>
<text x="231.5" y="273">Q.A</text>
<text x="285.6" y="272.5">MATERIAL:</text>
<text x="330" y="272.5">DWG NO.</text>
<text x="285.6" y="285.5">WEIGHT:</text>
<text x="330.1" y="285.6">SCALE:1:2</text>
<text x="374.5" y="285.6">SHEET 1 OF 1</text>
</g>
</svg>
